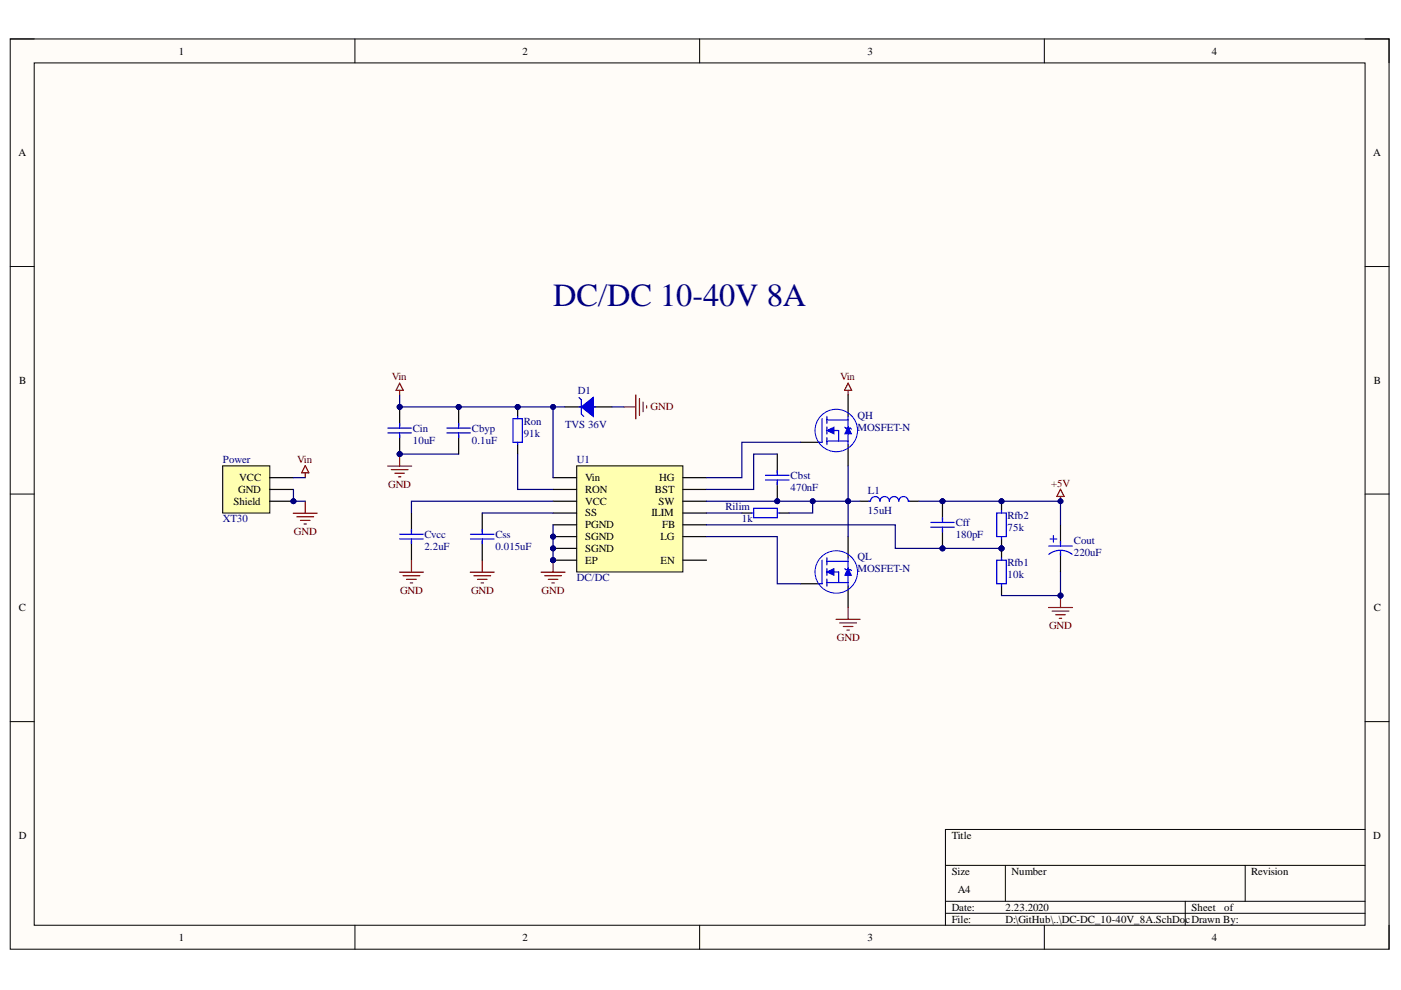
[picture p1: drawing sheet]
<svg xmlns="http://www.w3.org/2000/svg" width="297mm" height="210mm" viewBox="0 0 297 210" stroke-linecap="round" stroke-linejoin="round" font-family="sans-serif">
<path d="M2.2 8.3h292.3v193h-292.3z" fill-rule="evenodd" fill="#fffcf8"/>
<path d="M2.2 8.3h292.3v193h-292.3z" fill="none" stroke="#000" stroke-width=".21"/>
<path d="M7.3 13.3h282.1v182.9h-282.1z" fill-rule="evenodd" fill="#fffcf8"/>
<g fill="none" stroke="#000" stroke-width=".21">
<path d="M2.2 8.3h5.1M7.3 13.3h282.1v182.9h-282.1zM75.2 8.3v5M148.3 8.3v5M221.4 8.3v5M289.4 8.3h5.1v5M2.2 56.5h5.1M289.4 56.5h5.1M2.2 104.8h5.1M289.4 104.8h5.1M2.2 153h5.1M289.4 153h5.1"/>
<path d="M289.4 175.9h-89v20.3M75.3 196.2v5.1M148.3 196.2v5.1M200.4 183.5h89M200.4 191.1h89M200.4 193.6h89M213.2 183.5v7.6M221.4 196.2v5.1M251.3 191.1v5.1M264 183.5v7.6M294.5 196.2v5.1"/>
</g>
<path d="M117.3 118.8v2.5M114.7 121.3h5.1M115.5 122.1h3.5M116.2 122.8h2.1M117 123.6h.5" fill="none" stroke="#800000" stroke-width=".25"/>
<circle cx="117.3" cy="118.8" r=".51" fill="#000080"/>
<circle cx="117.3" cy="118.8" r=".51" fill="none" stroke="#000080" stroke-width=".21"/>
<circle cx="212.3" cy="116.3" r=".51" fill="#000080"/>
<circle cx="212.3" cy="116.3" r=".51" fill="none" stroke="#000080" stroke-width=".21"/>
<circle cx="212.3" cy="106.3" r=".51" fill="#000080"/>
<circle cx="212.3" cy="106.3" r=".51" fill="none" stroke="#000080" stroke-width=".21"/>
<path d="M212.3 114.3v2" fill="none" stroke="#000" stroke-width=".25"/>
<circle cx="212.3" cy="116.3" r=".51" fill="#000080"/>
<circle cx="212.3" cy="116.3" r=".51" fill="none" stroke="#000080" stroke-width=".21"/>
<path d="M212.3 106.3v2" fill="none" stroke="#000" stroke-width=".25"/>
<circle cx="212.3" cy="106.3" r=".51" fill="#000080"/>
<circle cx="212.3" cy="106.3" r=".51" fill="none" stroke="#000080" stroke-width=".21"/>
<path d="M211.3 108.8h2v5h-2zM212.3 108.3v.5M212.3 113.8v.5" fill="none" stroke="#00f" stroke-width=".25"/>
<circle cx="212.3" cy="116.3" r=".51" fill="#000080"/>
<circle cx="212.3" cy="116.3" r=".51" fill="none" stroke="#000080" stroke-width=".21"/>
<path d="M212.3 116.3v2M212.3 124.3v2" fill="none" stroke="#000" stroke-width=".25"/>
<circle cx="212.3" cy="116.3" r=".51" fill="#000080"/>
<circle cx="212.3" cy="116.3" r=".51" fill="none" stroke="#000080" stroke-width=".21"/>
<path d="M211.3 118.8h2v5h-2zM212.3 118.3v.5M212.3 123.8v.5" fill="none" stroke="#00f" stroke-width=".25"/>
<path d="M222.3 128.8h5.1M223.1 129.6h3.5M223.8 130.3h2.1M224.6 131.1h.5M224.8 126.3v2.5" fill="none" stroke="#800000" stroke-width=".25"/>
<circle cx="224.8" cy="126.3" r=".51" fill="#000080"/>
<circle cx="224.8" cy="126.3" r=".51" fill="none" stroke="#000080" stroke-width=".21"/>
<circle cx="199.8" cy="116.3" r=".51" fill="#000080"/>
<circle cx="199.8" cy="116.3" r=".51" fill="none" stroke="#000080" stroke-width=".21"/>
<circle cx="199.8" cy="106.3" r=".51" fill="#000080"/>
<circle cx="199.8" cy="106.3" r=".51" fill="none" stroke="#000080" stroke-width=".21"/>
<path d="M199.8 112.3v4" fill="none" stroke="#000" stroke-width=".25"/>
<circle cx="199.8" cy="116.3" r=".51" fill="#000080"/>
<circle cx="199.8" cy="116.3" r=".51" fill="none" stroke="#000080" stroke-width=".21"/>
<path d="M199.8 106.3v4" fill="none" stroke="#000" stroke-width=".25"/>
<circle cx="199.8" cy="106.3" r=".51" fill="#000080"/>
<circle cx="199.8" cy="106.3" r=".51" fill="none" stroke="#000080" stroke-width=".21"/>
<path d="M197.3 111.8h5M197.3 110.8h5M199.8 109.8v1M199.8 111.8v1" fill="none" stroke="#00f" stroke-width=".25"/>
<path d="M224.8 103.7l.8 1.6h-1.5zM224.8 105.3v1" fill="none" stroke="#800000" stroke-width=".25"/>
<circle cx="224.8" cy="106.3" r=".51" fill="#000080"/>
<circle cx="224.8" cy="106.3" r=".51" fill="none" stroke="#000080" stroke-width=".21"/>
<circle cx="164.8" cy="106.3" r=".51" fill="#000080"/>
<circle cx="164.8" cy="106.3" r=".51" fill="none" stroke="#000080" stroke-width=".21"/>
<path d="M164.8 102.3v4" fill="none" stroke="#000" stroke-width=".25"/>
<circle cx="164.8" cy="106.3" r=".51" fill="#000080"/>
<circle cx="164.8" cy="106.3" r=".51" fill="none" stroke="#000080" stroke-width=".21"/>
<path d="M164.8 96.3v4M87.2 108.8v4M87.2 114.8v4" fill="none" stroke="#000" stroke-width=".25"/>
<path d="M164.8 99.8v1M84.7 113.3h5M84.7 114.3h5M87.2 112.3v1M87.2 114.3v1M162.3 101.8h5M162.3 100.8h5M164.8 101.8v1" fill="none" stroke="#00f" stroke-width=".25"/>
<path d="M87.2 118.8v2.5M84.7 121.3h5.1M85.5 122.1h3.5M86.2 122.8h2.1M87 123.6h.5" fill="none" stroke="#800000" stroke-width=".25"/>
<circle cx="109.8" cy="86.3" r=".51" fill="#000080"/>
<circle cx="109.8" cy="86.3" r=".51" fill="none" stroke="#000080" stroke-width=".21"/>
<path d="M109.8 86.3v2M109.8 94.3v2" fill="none" stroke="#000" stroke-width=".25"/>
<circle cx="109.8" cy="86.3" r=".51" fill="#000080"/>
<circle cx="109.8" cy="86.3" r=".51" fill="none" stroke="#000080" stroke-width=".21"/>
<path d="M108.8 88.8h2v5h-2zM109.8 88.3v.5M109.8 93.8v.5" fill="none" stroke="#00f" stroke-width=".25"/>
<path d="M102.2 118.8v2.5M99.7 121.3h5.1M100.5 122.1h3.5M101.2 122.8h2.1M102 123.6h.5" fill="none" stroke="#800000" stroke-width=".25"/>
<circle cx="97.2" cy="86.3" r=".51" fill="#000080"/>
<circle cx="97.2" cy="86.3" r=".51" fill="none" stroke="#000080" stroke-width=".21"/>
<path d="M97.2 86.3v4" fill="none" stroke="#000" stroke-width=".25"/>
<circle cx="97.2" cy="86.3" r=".51" fill="#000080"/>
<circle cx="97.2" cy="86.3" r=".51" fill="none" stroke="#000080" stroke-width=".21"/>
<path d="M97.2 92.3v4" fill="none" stroke="#000" stroke-width=".25"/>
<path d="M94.7 90.8h5M94.7 91.8h5M97.2 89.8v1M97.2 91.8v1" fill="none" stroke="#00f" stroke-width=".25"/>
<path d="M84.7 81.2l.8 1.6h-1.5zM84.7 82.8v1" fill="none" stroke="#800000" stroke-width=".25"/>
<circle cx="84.7" cy="96.3" r=".51" fill="#000080"/>
<circle cx="84.7" cy="96.3" r=".51" fill="none" stroke="#000080" stroke-width=".21"/>
<circle cx="84.7" cy="86.3" r=".51" fill="#000080"/>
<circle cx="84.7" cy="86.3" r=".51" fill="none" stroke="#000080" stroke-width=".21"/>
<path d="M84.7 92.3v4" fill="none" stroke="#000" stroke-width=".25"/>
<circle cx="84.7" cy="96.3" r=".51" fill="#000080"/>
<circle cx="84.7" cy="96.3" r=".51" fill="none" stroke="#000080" stroke-width=".21"/>
<path d="M84.7 86.3v4" fill="none" stroke="#000" stroke-width=".25"/>
<circle cx="84.7" cy="86.3" r=".51" fill="#000080"/>
<circle cx="84.7" cy="86.3" r=".51" fill="none" stroke="#000080" stroke-width=".21"/>
<path d="M82.2 91.8h5M82.2 90.8h5M84.7 89.8v1M84.7 91.8v1" fill="none" stroke="#00f" stroke-width=".25"/>
<path d="M82.2 98.8h5.1M83 99.6h3.5M84.7 96.3v2.5M83.7 100.3h2.1M84.5 101.1h.5" fill="none" stroke="#800000" stroke-width=".25"/>
<circle cx="84.7" cy="96.3" r=".51" fill="#000080"/>
<circle cx="84.7" cy="96.3" r=".51" fill="none" stroke="#000080" stroke-width=".21"/>
<circle cx="117.3" cy="116.3" r=".51" fill="#000080"/>
<circle cx="117.3" cy="116.3" r=".51" fill="none" stroke="#000080" stroke-width=".21"/>
<circle cx="117.3" cy="113.8" r=".51" fill="#000080"/>
<circle cx="117.3" cy="113.8" r=".51" fill="none" stroke="#000080" stroke-width=".21"/>
<circle cx="117.3" cy="118.8" r=".51" fill="#000080"/>
<circle cx="117.3" cy="118.8" r=".51" fill="none" stroke="#000080" stroke-width=".21"/>
<path d="M122.3 98.8h22.5v22.5h-22.5z" fill-rule="evenodd" fill="#ffffb0"/>
<path d="M122.3 98.8h22.5v22.5h-22.5z" fill="none" stroke="#000" stroke-width=".21"/>
<path d="M117.3 106.3h5M117.3 101.3h5M117.3 108.8h5M117.3 103.8h5M117.3 116.3h5M144.8 118.8h5M144.8 111.3h5M144.8 108.8h5" fill="none" stroke="#000" stroke-width=".25"/>
<circle cx="117.3" cy="116.3" r=".51" fill="#000080"/>
<circle cx="117.3" cy="116.3" r=".51" fill="none" stroke="#000080" stroke-width=".21"/>
<path d="M117.3 113.8h5" fill="none" stroke="#000" stroke-width=".25"/>
<circle cx="117.3" cy="113.8" r=".51" fill="#000080"/>
<circle cx="117.3" cy="113.8" r=".51" fill="none" stroke="#000080" stroke-width=".21"/>
<path d="M117.3 111.3h5M117.3 118.8h5M144.8 106.3h5M144.8 101.3h5M144.8 103.8h5M144.8 113.8h5" fill="none" stroke="#000" stroke-width=".25"/>
<circle cx="117.3" cy="118.8" r=".51" fill="#000080"/>
<circle cx="117.3" cy="118.8" r=".51" fill="none" stroke="#000080" stroke-width=".21"/>
<path d="M169.8 93.8h4M179.8 83.8v4.5M179.8 94.3v4.5" fill="none" stroke="#000" stroke-width=".25"/>
<path d="M174.3 88.8v5M175.3 92.8v1.5" fill="none" stroke="#00f" stroke-width=".25"/>
<path d="M175.3 91.3l1.5-.7v1.4z" fill="#00f"/>
<path d="M175.3 91.3l1.5-.7v1.4z" fill="none" stroke="#00f" stroke-width=".21"/>
<path d="M173.8 93.8h.5M175.3 91.3h1M176.8 91.3h1v2.2" fill="none" stroke="#00f" stroke-width=".25"/>
<path d="M179.8 90.5l.7 1.5h-1.4z" fill="#00f"/>
<path d="M179.8 90.5l.7 1.5h-1.4zM181.8 91.2a4.5 4.5 0 0 0-6.6-3.9 4.5 4.5 0 0 0-.6 7.6 4.5 4.5 0 0 0 7.1-2.8l.1-.8" fill="none" stroke="#00f" stroke-width=".21"/>
<path d="M175.3 88.3v1.5M175.3 90.5v1.5M175.3 89h4.5M175.3 93.5h4.5M179.1 90.6l.2 .2h1l.2 .2M179.8 88.3v6M174.3 118.8v5M175.3 122.8v1.5" fill="none" stroke="#00f" stroke-width=".25"/>
<path d="M179.8 81.2l.8 1.6h-1.5zM179.8 82.8v1" fill="none" stroke="#800000" stroke-width=".25"/>
<path d="M179.8 113.8v4.5M169.8 123.8h4M179.8 124.3v4.5" fill="none" stroke="#000" stroke-width=".25"/>
<path d="M175.3 121.3l1.5-.7v1.4z" fill="#00f"/>
<path d="M175.3 121.3l1.5-.7v1.4z" fill="none" stroke="#00f" stroke-width=".21"/>
<path d="M173.8 123.8h.5M175.3 121.3h1M176.8 121.3h1v2.2" fill="none" stroke="#00f" stroke-width=".25"/>
<path d="M179.8 120.5l.7 1.5h-1.4z" fill="#00f"/>
<path d="M179.8 120.5l.7 1.5h-1.4zM181.8 121.2a4.5 4.5 0 0 0-6.6-3.9 4.5 4.5 0 0 0-.6 7.6 4.5 4.5 0 0 0 7.1-2.8l.1-.8" fill="none" stroke="#00f" stroke-width=".21"/>
<g fill="none" stroke="#00f" stroke-width=".25">
<path d="M159.3 108.8h.5M159.8 107.8h5v2h-5zM164.8 108.8h.5M175.3 118.3v1.5M175.3 119h4.5M179.8 118.3v6M184.2 106.3h.3M184.6 106.3a1 1 0 0 1 1-1 1 1 0 0 1 1 1 1 1 0 0 1 1-1 1 1 0 0 1 1 1 1 1 0 0 1 1-1 1 1 0 0 1 1 1 1 1 0 0 1 1-1 1 1 0 0 1 1 1h.2M222.4 115.8h5M222.4 117.5a4 4 0 0 1 4.9 0M222.6 114.3h1.5M223.3 113.6v1.4"/>
<path d="M224.8 114.8v1M224.8 116.8v1M175.3 120.5v1.5M175.3 123.5h4.5M179.1 120.6l.2 .2h1l.2 .2"/>
</g>
<path d="M132.3 86.3h2.5M134.8 83.7v5.1M135.6 84.5v3.6M136.3 85.3v2M137.1 86v.5M177.3 131.3h5M178 132.1h3.6M178.8 132.8h2M179.6 133.6h.5M179.8 128.8v2.5" fill="none" stroke="#800000" stroke-width=".25"/>
<path d="M119.8 86.3h4M125.8 86.3h4M157.3 108.8h2M165.3 108.8h2M182.3 106.3h2M192.8 106.3h2M224.8 111.3v4M224.8 117.3v4" fill="none" stroke="#000" stroke-width=".25"/>
<path d="M123.3 86.3l2.5-2v4z" fill="#00f"/>
<path d="M122.8 84.3l.5 .5v3l.5 .5M122.8 86.3h3.5M123.3 86.3l2.5-2v4zM99.7 114.3h5M99.7 113.3h5M102.2 112.3v1M102.2 114.3v1" fill="none" stroke="#00f" stroke-width=".25"/>
<path d="M102.2 108.8v4M102.2 114.8v4" fill="none" stroke="#000" stroke-width=".25"/>
<path d="M117.3 111.3v7.5" fill="none" stroke="#000080" stroke-width=".25"/>
<circle cx="117.3" cy="118.8" r=".51" fill="#000080"/>
<circle cx="117.3" cy="118.8" r=".51" fill="none" stroke="#000080" stroke-width=".21"/>
<circle cx="117.3" cy="116.3" r=".51" fill="#000080"/>
<circle cx="117.3" cy="116.3" r=".51" fill="none" stroke="#000080" stroke-width=".21"/>
<circle cx="117.3" cy="113.8" r=".51" fill="#000080"/>
<circle cx="117.3" cy="113.8" r=".51" fill="none" stroke="#000080" stroke-width=".21"/>
<path d="M224.8 121.3v5" fill="none" stroke="#000080" stroke-width=".25"/>
<circle cx="224.8" cy="126.3" r=".51" fill="#000080"/>
<circle cx="224.8" cy="126.3" r=".51" fill="none" stroke="#000080" stroke-width=".21"/>
<path d="M84.7 96.3h12.5M164.8 96.3h-5v7.5h-10M102.2 108.8h15.1M149.8 108.8h7.5" fill="none" stroke="#000080" stroke-width=".25"/>
<circle cx="84.7" cy="96.3" r=".51" fill="#000080"/>
<circle cx="84.7" cy="96.3" r=".51" fill="none" stroke="#000080" stroke-width=".21"/>
<path d="M84.7 83.8v2.5h32.6v15" fill="none" stroke="#000080" stroke-width=".25"/>
<circle cx="84.7" cy="86.3" r=".51" fill="#000080"/>
<circle cx="84.7" cy="86.3" r=".51" fill="none" stroke="#000080" stroke-width=".21"/>
<circle cx="97.2" cy="86.3" r=".51" fill="#000080"/>
<circle cx="97.2" cy="86.3" r=".51" fill="none" stroke="#000080" stroke-width=".21"/>
<circle cx="109.8" cy="86.3" r=".51" fill="#000080"/>
<circle cx="109.8" cy="86.3" r=".51" fill="none" stroke="#000080" stroke-width=".21"/>
<circle cx="117.3" cy="86.3" r=".51" fill="#000080"/>
<circle cx="117.3" cy="86.3" r=".51" fill="none" stroke="#000080" stroke-width=".21"/>
<path d="M109.8 96.3v7.5h7.5M117.3 106.3h-30.1v2.5M212.3 126.3h12.5" fill="none" stroke="#000080" stroke-width=".25"/>
<circle cx="224.8" cy="126.3" r=".51" fill="#000080"/>
<circle cx="224.8" cy="126.3" r=".51" fill="none" stroke="#000080" stroke-width=".21"/>
<path d="M169.8 93.8h-12.5v7.5h-7.5M172.3 106.3v2.5h-5" fill="none" stroke="#000080" stroke-width=".25"/>
<circle cx="172.3" cy="106.3" r=".51" fill="#000080"/>
<circle cx="172.3" cy="106.3" r=".51" fill="none" stroke="#000080" stroke-width=".21"/>
<path d="M149.8 113.8h15v10h5M149.8 111.3h40v5h22.5" fill="none" stroke="#000080" stroke-width=".25"/>
<circle cx="199.8" cy="116.3" r=".51" fill="#000080"/>
<circle cx="199.8" cy="116.3" r=".51" fill="none" stroke="#000080" stroke-width=".21"/>
<circle cx="212.3" cy="116.3" r=".51" fill="#000080"/>
<circle cx="212.3" cy="116.3" r=".51" fill="none" stroke="#000080" stroke-width=".21"/>
<path d="M194.8 106.3h30v5" fill="none" stroke="#000080" stroke-width=".25"/>
<circle cx="199.8" cy="106.3" r=".51" fill="#000080"/>
<circle cx="199.8" cy="106.3" r=".51" fill="none" stroke="#000080" stroke-width=".21"/>
<circle cx="212.3" cy="106.3" r=".51" fill="#000080"/>
<circle cx="212.3" cy="106.3" r=".51" fill="none" stroke="#000080" stroke-width=".21"/>
<circle cx="224.8" cy="106.3" r=".51" fill="#000080"/>
<circle cx="224.8" cy="106.3" r=".51" fill="none" stroke="#000080" stroke-width=".21"/>
<path d="M179.8 106.3v7.5" fill="none" stroke="#000080" stroke-width=".25"/>
<circle cx="179.8" cy="106.3" r=".51" fill="#000080"/>
<circle cx="179.8" cy="106.3" r=".51" fill="none" stroke="#000080" stroke-width=".21"/>
<path d="M179.8 98.8v7.5" fill="none" stroke="#000080" stroke-width=".25"/>
<circle cx="179.8" cy="106.3" r=".51" fill="#000080"/>
<circle cx="179.8" cy="106.3" r=".51" fill="none" stroke="#000080" stroke-width=".21"/>
<path d="M117.3 86.3h2.5" fill="none" stroke="#000080" stroke-width=".25"/>
<circle cx="117.3" cy="86.3" r=".51" fill="#000080"/>
<circle cx="117.3" cy="86.3" r=".51" fill="none" stroke="#000080" stroke-width=".21"/>
<path d="M129.8 86.3h2.5" fill="none" stroke="#000080" stroke-width=".25"/>
<circle cx="62.2" cy="106.3" r=".51" fill="#000080"/>
<circle cx="62.2" cy="106.3" r=".51" fill="none" stroke="#000080" stroke-width=".21"/>
<path d="M47.2 98.8h10v10h-10z" fill-rule="evenodd" fill="#ffffb0"/>
<path d="M47.2 98.8h10v10h-10z" fill="none" stroke="#000" stroke-width=".21"/>
<path d="M57.1 106.3h5.1" fill="none" stroke="#000" stroke-width=".25"/>
<circle cx="62.2" cy="106.3" r=".51" fill="#000080"/>
<circle cx="62.2" cy="106.3" r=".51" fill="none" stroke="#000080" stroke-width=".21"/>
<path d="M57.1 103.8h5.1M57.1 101.3h5.1" fill="none" stroke="#000" stroke-width=".25"/>
<path d="M64.7 98.7l.8 1.6h-1.5zM62.2 108.8h5.1M62.9 109.6h3.6M63.7 110.3h2M64.5 111.1h.5M64.7 100.3v1M64.7 106.3v2.5" fill="none" stroke="#800000" stroke-width=".25"/>
<path d="M62.2 103.8v2.5h2.5M62.2 101.3h2.5" fill="none" stroke="#000080" stroke-width=".25"/>
<circle cx="62.2" cy="106.3" r=".51" fill="#000080"/>
<circle cx="62.2" cy="106.3" r=".51" fill="none" stroke="#000080" stroke-width=".21"/>
<path d="M149.8 106.3h32.5" fill="none" stroke="#000080" stroke-width=".25"/>
<circle cx="164.8" cy="106.3" r=".51" fill="#000080"/>
<circle cx="164.8" cy="106.3" r=".51" fill="none" stroke="#000080" stroke-width=".21"/>
<circle cx="172.3" cy="106.3" r=".51" fill="#000080"/>
<circle cx="172.3" cy="106.3" r=".51" fill="none" stroke="#000080" stroke-width=".21"/>
<circle cx="179.8" cy="106.3" r=".51" fill="#000080"/>
<circle cx="179.8" cy="106.3" r=".51" fill="none" stroke="#000080" stroke-width=".21"/>
<text font-size="6.8" fill="#000080" x="117.3" y="64.8">DC/DC 10-40V 8A</text>
<g font-size="2.3">
<text x="37.9" y="11.6">1</text>
<text x="110.8" y="11.6">2</text>
<text x="183.9" y="11.6">3</text>
<text x="256.9" y="11.6">4</text>
<text x="3.9" y="33.1">A</text>
<text x="291.2" y="33.1">A</text>
<text x="4.1" y="81.3">B</text>
<text x="291.3" y="81.3">B</text>
<text x="49.5" y="107">Shield</text>
<text x="50.5" y="104.5">GND</text>
<text x="50.7" y="102">VCC</text>
<text x="124.1" y="107">VCC</text>
<text x="124.1" y="102">Vin</text>
<text x="124.1" y="104.5">RON</text>
<text x="138.9" y="104.5">BST</text>
<text x="139.6" y="107">SW</text>
<text x="139.8" y="102">HG</text>
<text x="124.1" y="109.5">SS</text>
<text x="124.1" y="112">PGND</text>
<text x="138.1" y="109.5">ILIM</text>
<text x="140.4" y="112">FB</text>
<text x="124.1" y="117">SGND</text>
<text x="124.1" y="114.6">SGND</text>
<text x="124.1" y="119.5">EP</text>
<text x="140" y="119.5">EN</text>
<text x="140" y="114.6">LG</text>
<text x="4" y="129.6">C</text>
<text x="291.3" y="129.6">C</text>
<text x="4" y="177.8">D</text>
<text x="201.8" y="177.8">Title</text>
<text x="291.2" y="177.8">D</text>
<text x="201.8" y="185.5">Size</text>
<text x="214.5" y="185.5">Number</text>
<text x="265.3" y="185.5">Revision</text>
<text x="203" y="189.3">A4</text>
<text x="201.8" y="193.1">Date:</text>
<text x="201.8" y="195.7">File:</text>
<text x="213.2" y="193.1">2.23.2020</text>
<text x="213.2" y="195.7">D:\GitHub\..\DC-DC_10-40V_8A.SchDo</text>
<text x="251.3" y="195.7">cDrawn By:</text>
<text x="252.6" y="193.1">Sheet</text>
<text x="259.6" y="193.1">of</text>
<text x="37.9" y="199.5">1</text>
<text x="110.8" y="199.5">2</text>
<text x="183.9" y="199.5">3</text>
<text x="256.9" y="199.5">4</text>
</g>
<g font-size="2.3" fill="#800000">
<text x="83" y="80.7">Vin</text>
<text x="178.1" y="80.7">Vin</text>
<text x="137.9" y="87">GND</text>
<text x="63" y="98.2">Vin</text>
<text x="82.3" y="103.4">GND</text>
<text x="222.8" y="103.2">+5V</text>
<text x="62.3" y="113.4">GND</text>
<text x="84.8" y="125.9">GND</text>
<text x="99.9" y="125.9">GND</text>
<text x="114.8" y="125.9">GND</text>
<text x="177.4" y="135.8">GND</text>
<text x="222.4" y="133.4">GND</text>
</g>
<g font-size="2.3" fill="#000080">
<text x="122.5" y="83.5">D1</text>
<text x="181.8" y="88.8">QH</text>
<text x="87.5" y="91.6">Cin</text>
<text x="87.5" y="94.1">10uF</text>
<text x="100" y="91.6">Cbyp</text>
<text x="100" y="94.1">0.1uF</text>
<text x="111" y="90.1">Ron</text>
<text x="111" y="92.6">91k</text>
<text x="119.8" y="90.7">TVS 36V</text>
<text x="181.8" y="91.3">MOSFET-N</text>
<text x="47.3" y="98.2">Power</text>
<text x="122.3" y="98.2">U1</text>
<text x="167.6" y="101.5">Cbst</text>
<text x="167.6" y="104.1">470nF</text>
<text x="184" y="104.8">L1</text>
<text x="47.3" y="110.8">XT30</text>
<text x="153.8" y="108.2">Rilim</text>
<text x="157.3" y="110.8">1k</text>
<text x="184" y="109.1">15uH</text>
<text x="202.6" y="111.5">Cff</text>
<text x="213.6" y="110">Rfb2</text>
<text x="213.6" y="112.6">75k</text>
<text x="90" y="114">Cvcc</text>
<text x="90" y="116.6">2.2uF</text>
<text x="105" y="114">Css</text>
<text x="105" y="116.6">0.015uF</text>
<text x="181.8" y="118.8">QL</text>
<text x="202.6" y="114">180pF</text>
<text x="227.7" y="115.3">Cout</text>
<text x="227.7" y="117.8">220uF</text>
<text x="122.3" y="123.3">DC/DC</text>
<text x="181.8" y="121.3">MOSFET-N</text>
<text x="213.6" y="120">Rfb1</text>
<text x="213.6" y="122.6">10k</text>
</g>
</svg>
